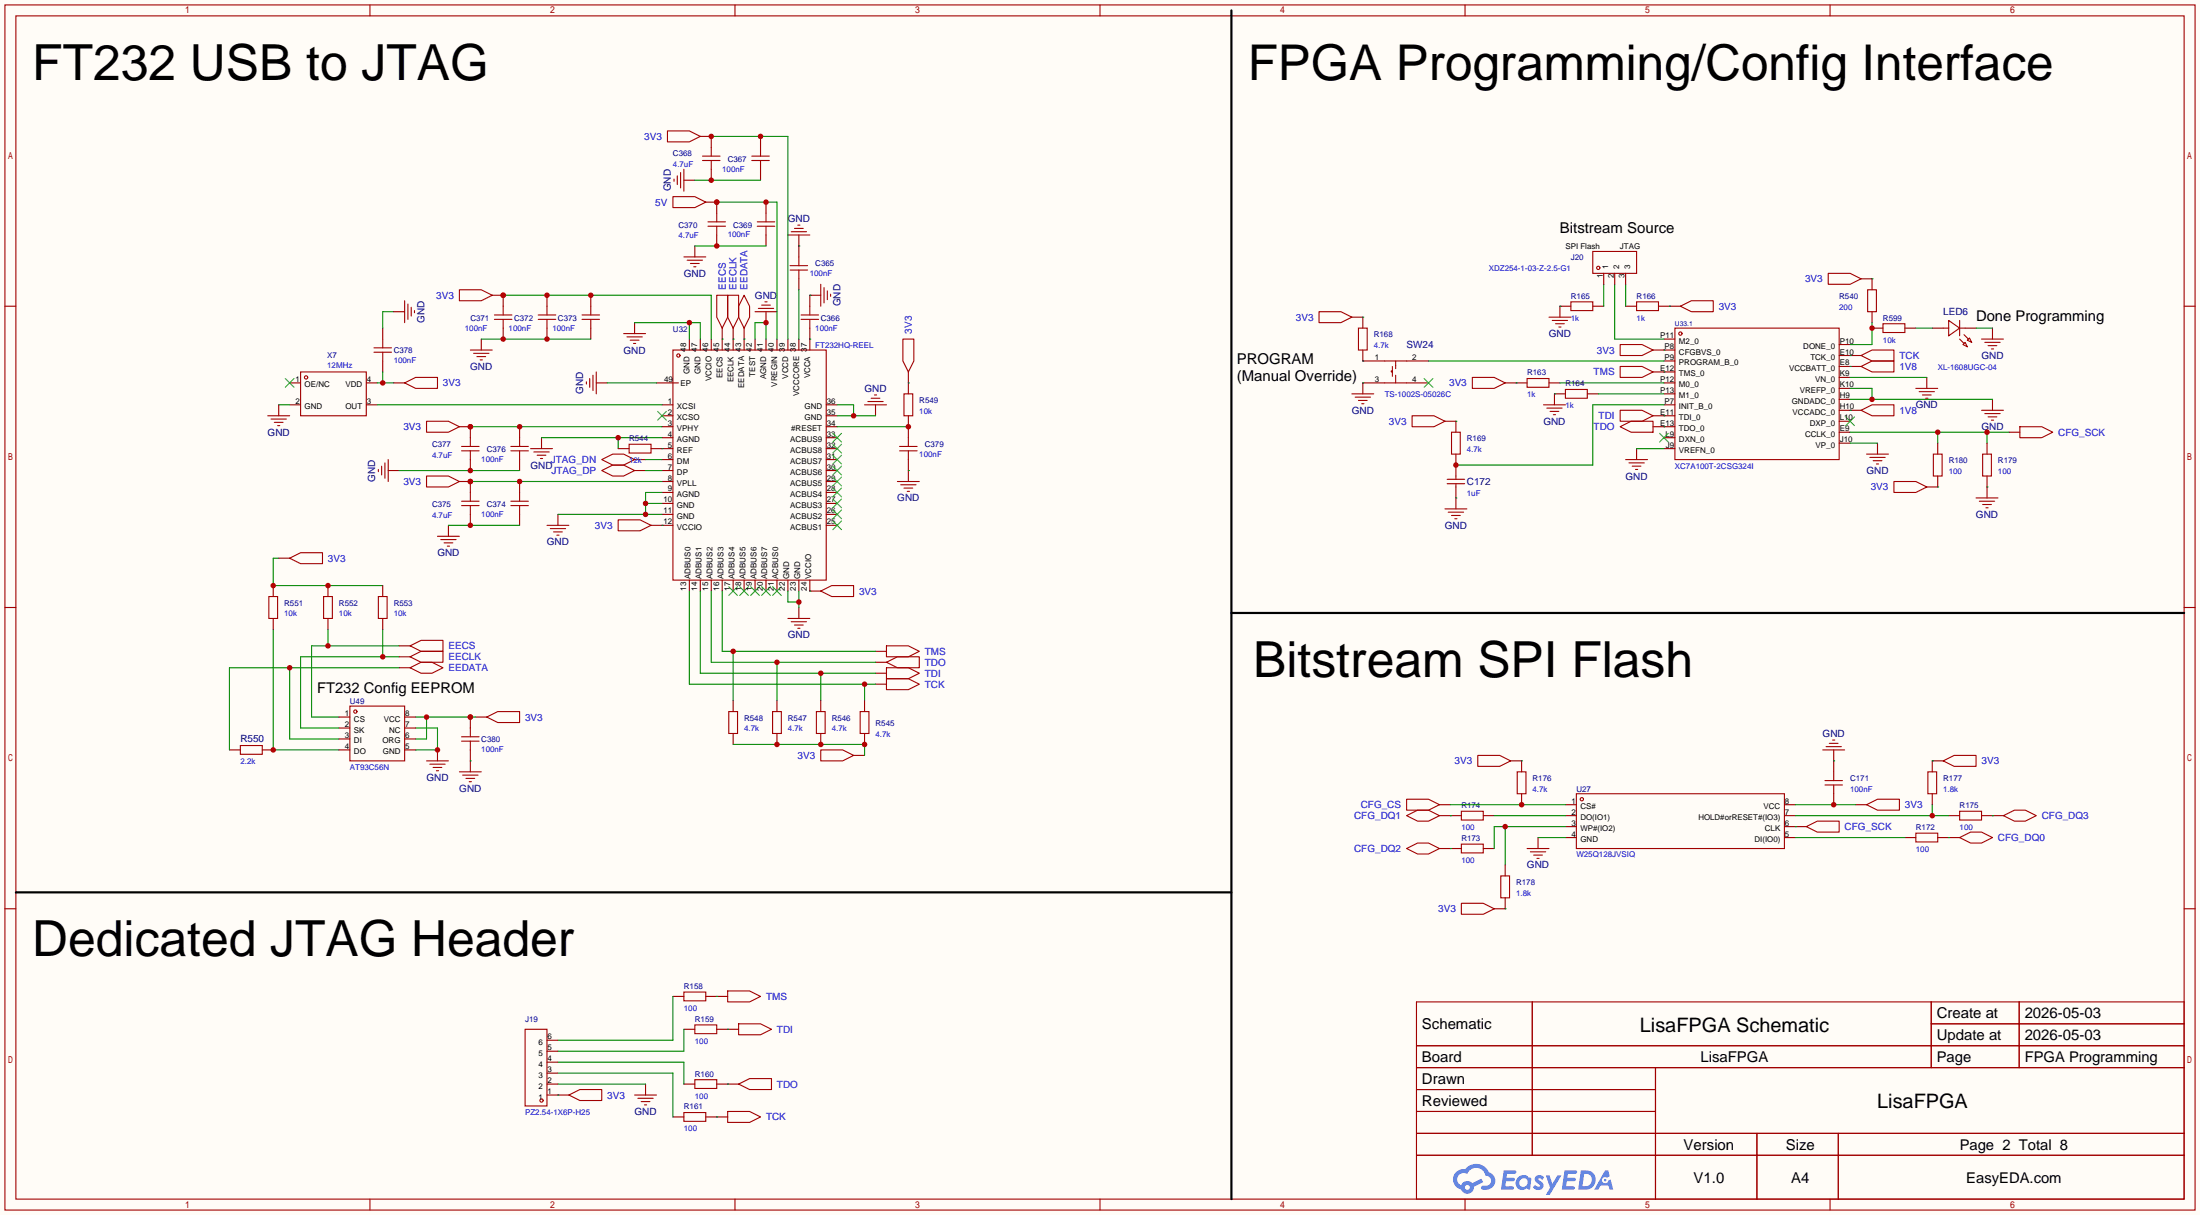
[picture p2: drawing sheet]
<svg xmlns="http://www.w3.org/2000/svg" width="510mm" height="282mm" viewBox="0 0 510 282" stroke-linecap="round" stroke-linejoin="round" font-family="sans-serif">
<path d="M0 0h510.3v281.7h-510.3z" fill="#fffcf7"/>
<g fill="none" stroke="#a10000" stroke-width=".25">
<path d="M1.1 1.1h508v279.4h-508zM3.7 3.7h502.9v274.3h-502.9zM85.8 1.1v2.6M170.5 1.1v2.6M255.1 1.1v2.6M339.8 1.1v2.6M424.5 1.1v2.6M1.1 71h2.6M506.6 71h2.5M1.1 140.8h2.6M506.6 140.8h2.5M1.1 210.7h2.6"/>
<path d="M506.6 210.7h2.5M328.5 232.3h178.1v45.7h-178.1zM355.4 232.3v35.5M447.9 232.3v15.2M447.9 237.4h58.7M468.3 232.3v15.2M328.5 242.4h178.1M328.5 247.5h178.1M328.5 252.6h55.5M328.5 257.7h55.5M384 247.5v30.5M85.8 278v2.5"/>
<path d="M170.5 278v2.5M255.1 278v2.5M328.5 262.8h178.1M328.5 267.8h178.1M339.8 278v2.5M407.5 262.8v15.2M424.5 278v2.5M426.4 262.8v15.2"/>
</g>
<g fill="#5487ff">
<path d="M356.3 272.7a1.3 1.3 0 0 1 1.8 .3l-.4 .6a.54 .54 0 0 0-.9-.2l.1 .2a1.28 1.28 0 0 1 .8 2 1.53 1.53 0 0 1-2.2-.3l.6-.6 .7 .4a.31 .31 0 0 0 .4-.2 .31 .31 0 0 0-.3-.4 1.12 1.12 0 0 1-.6-1.8z"/>
<path d="M358.6 272.5h.8l.7 2 1.2-2h.9l-2.7 4.5h-.9l.9-1.6z"/>
<path d="M348.8 271.3h2.2a.46 .46 0 0 1 .6 .1 .46 .46 0 0 1 .1 .5l-.4 .2h-1.7l-.2 1h1.7a.4 .4 0 0 1 .3 .4 .4 .4 0 0 1-.4 .3h-1.7l-.2 1.2h1.4a.46 .46 0 0 1 .5 .1 .46 .46 0 0 1 .1 .5l-.3 .2h-2.7z"/>
<path d="M362.9 271.3h2.2a.47 .47 0 0 1 .6 .1 .47 .47 0 0 1 .1 .5l-.4 .2h-1.7l-.2 1h1.7a.4 .4 0 0 1 .3 .4 .4 .4 0 0 1-.4 .3h-1.7l-.2 1.2h1.4a.46 .46 0 0 1 .5 .1 .46 .46 0 0 1 .1 .5l-.3 .2h-2.6z"/>
<path d="M372.3 271.3h.7l.4 1.4-.7 .3a.75 .75 0 0 0-1.1 .3 .75 .75 0 0 0 .5 1.1 .75 .75 0 0 0 1-.7l.5-.3 .6 2.4h-.9l-.2-.9h-1.9l-.5 .9h-.9z"/>
<path d="M366.7 271.3l-.7 4.5h1.5a2.27 2.27 0 0 0 2.6-2.3 2.27 2.27 0 0 0-2.7-2.2zM367.5 272.1a1.5 1.5 0 0 1 1.8 1.6 1.5 1.5 0 0 1-2 1.3h-.3z"/>
<path d="M352.1 273a1.6 1.6 0 0 0-.3 2.3 1.6 1.6 0 0 0 2.3 .2l.8 .3 .3-2.5-.2-.2-.4-.1a1.58 1.58 0 0 0-2.5 0zM352.7 273.5a.99 .99 0 0 1 1.6 .5 .99 .99 0 0 1-1.3 1.2 .98 .98 0 0 1-.3-1.7z"/>
<path d="M337.7 271.7a2.37 2.37 0 0 0 1.2 4.1 1.54 1.54 0 0 0 1.7 .9 1.54 1.54 0 0 0 1.3-1.6l2.1-1-.4-.8-2.1 1a1.57 1.57 0 0 0-2.6 .5 1.5 1.5 0 0 1-.7-2.1 1.5 1.5 0 0 1 2.1-.5 2.23 2.23 0 0 1 2.3-1.4 2.23 2.23 0 0 1 2 1.8 1.16 1.16 0 0 1 1.3 1.1 1.16 1.16 0 0 1-1.1 1.2h-.7a.47 .47 0 0 0-.6 .4 .47 .47 0 0 0 .4 .5 2.14 2.14 0 0 0 2.8-1.3 2.14 2.14 0 0 0-1.4-2.7 3.2 3.2 0 0 0-5.4-.7l-1.2 .1zM339.8 275.3a.58 .58 0 0 1 1.1 0 .58 .58 0 0 1-1.1 0z"/>
<circle cx="372.3" cy="273.6" r=".28"/>
</g>
<g fill="none" stroke="#a10000" stroke-width=".25">
<path d="M388.5 76.1h38.1v30.5h-38.1zM354.2 196.7h5.1M355 197.5h3.5M355.7 198.2h2.1M356.5 199h.5M365.6 184h48.3v12.7h-48.3zM423.3 181h4.1M423.3 182h4.1M425.3 182v2M432.9 186.6l2.6-1.3h5.1v2.5h-5.1z"/>
<circle cx="389.8" cy="77.3" r=".38"/>
<circle cx="366.9" cy="185.3" r=".38"/>
</g>
<g fill="none" stroke="#870000" stroke-width=".25">
<path d="M386 78.6h2.5M426.6 79.9h2.5M386 81.2h2.5M386 83.7h2.5M386 86.2h2.5M386 88.8h2.5M386 91.3h2.5M386 93.9h2.5M386 96.4h2.5M386 98.9h2.5M426.6 97.7h2.5M426.6 95.1h2.5"/>
<path d="M426.6 92.6h2.5M426.6 90h2.5M426.6 87.5h2.5M426.6 85h2.5M426.6 82.4h2.5M386 101.5h2.5M386 104h2.5M426.6 102.7h2.5M426.6 100.2h2.5M425.3 176.4v2.5M356.7 194.2v2.5M363.1 186.6h2.5"/>
<path d="M363.1 189.1h2.5M363.1 191.6h2.5M363.1 194.2h2.5M413.9 186.6h2.5M413.9 189.1h2.5M413.9 191.6h2.5M413.9 194.2h2.5M425.3 184v2.6M430.4 186.6h2.5"/>
</g>
<path d="M428.1 96.6l2 2.1M430.1 96.6l-2 2.1M384.9 100.5l2.1 2M387 100.5l-2.1 2" fill="none" stroke="#3c3" stroke-width=".25"/>
<path d="M356.7 194.2h6.4M416.4 186.6h14" fill="none" stroke="#008700" stroke-width=".25"/>
<circle cx="425.3" cy="186.6" r=".63" fill="#c00"/>
<g fill="none" stroke="#a10000" stroke-width=".25">
<path d="M305.9 72.3h5.1l2.6 1.2-2.6 1.3h-5.1zM315.1 76.1h2v5.1h-2zM359.3 73.5h5.1M360 74.3h3.6M360.8 75.1h2M361.6 75.8h.5M364.4 70h5v2h-5zM375.8 79.9h5.1l2.5 1.3-2.5 1.2h-5.1zM379.6 70h5.1v2h-5.1zM389.8 71l2.5-1.3h5.1v2.6h-5.1zM450.7 76.1h1.3M452 74.3l2.5 1.8-2.5 1.8z"/>
<path d="M454.5 78.6l1 1M454.5 76.1h1.3M454.5 74.3v3.6M455.3 79.9l.5-.5 .5 1zM455.5 77.6l1.1 1M456.3 78.9l.5-.5 .5 1zM459.6 78.6h5.1M460.4 79.4h3.5M313.6 91.3h5M314.3 92.1h3.6M315.1 92.8h2M315.8 93.6h.6"/>
<path d="M327.5 96.4h5.1l2.6 1.3-2.6 1.2h-5.1zM341.5 87.5h5.1l2.5 1.3-2.5 1.2h-5.1zM354.2 87.8h5.1v2h-5.1zM358 93.9h5.1M358.8 94.6h3.5M359.5 95.4h2.1M360.3 96.1h.5M363.1 90.3h5.1v2h-5.1zM375.8 98.9l2.5-1.2h5.1v2.5h-5.1zM375.8 85h5.1l2.5 1.2-2.5 1.3h-5.1zM375.8 95.1h5.1l2.5 1.3-2.5 1.3h-5.1zM431.7 82.4l2.5-1.2h5.1v2.5h-5.1z"/>
<path d="M461.1 80.1h2.1M461.9 80.9h.5M335.2 118h5M335.7 112.1h4M335.7 111.1h4M335.9 118.7h3.6M336.7 119.5h2M337.7 110.4v.7M337.7 112.1v.8M337.4 120.3h.5M422.8 173.9h5.1M423.5 173.1h3.6"/>
<path d="M424.3 172.3h2M425.1 171.6h.5M425.3 178.9v2.1"/>
</g>
<g fill="none" stroke="#870000" stroke-width=".25">
<path d="M313.6 73.5h2.5v2.6M364.4 71h-2.6v2.5M369.4 71h2.6M377.1 71h2.5M384.7 71h5.1M448.2 76.1h2.5M455.8 76.1h2.5M462.2 76.1v2.5M316.1 81.2v2.5M316.1 88.8v2.5M335.2 97.7h2.5v2.5M349.1 88.8h5.1"/>
<path d="M359.3 88.8h2.5M363.1 91.3h-2.5v2.6M368.2 91.3h2.5M383.4 98.9h2.6M383.4 86.2h2.6M383.4 96.4h2.6M383.4 81.2h2.6M429.1 82.4h2.6M337.7 105.3v5.1M337.7 112.9v5.1M425.3 173.9v2.5"/>
</g>
<g fill="none" stroke="#008700" stroke-width=".25">
<path d="M316.1 73.5h.1M361.8 71h.1M372 65.9v5.1M374.5 65.9v12.7h11.5M377.1 65.9v5.1M387.2 71h.1M444.4 76.1h3.8M458.3 76.1h3.9M331.3 83.7h54.7M351.7 88.8h.1M360.6 91.3h.1M361.8 88.8h24.2"/>
<path d="M370.7 91.3h15.3M386 86.2h.1M386 98.9h.1M386 96.4h.1M386 81.2h.1M386 93.9h-16.6v13.9h-31.7M429.1 82.4h.1M337.7 115.4h.1M425.3 176.4h.1"/>
</g>
<circle cx="337.7" cy="107.8" r=".63" fill="#c00"/>
<path d="M431.7 85l2.5-1.3h5.1v2.5h-5.1zM459.6 95.1h5.1M460.4 95.9h3.5M461.1 96.6h2.1M461.9 97.4h.5M336.7 100.2h2v5.1h-2z" fill="none" stroke="#a10000" stroke-width=".25"/>
<path d="M337.7 97.7h.1M429.1 85h.1M429.1 92.6h33.1M429.1 90h5.1v2.6" fill="none" stroke="#008700" stroke-width=".25"/>
<path d="M429.1 85h2.6M462.2 92.6v2.5" fill="none" stroke="#870000" stroke-width=".25"/>
<circle cx="434.2" cy="92.6" r=".63" fill="#c00"/>
<path d="M429.1 95.1h2.6M446.9 87.5v2.5M379.6 104v2.6M435.5 102.7v2.6M466 100.2h2.5" fill="none" stroke="#870000" stroke-width=".25"/>
<g fill="none" stroke="#a10000" stroke-width=".25">
<path d="M431.7 95.1l2.5-1.2h5.1v2.5h-5.1zM444.4 90h5.1M445.1 90.8h3.6M445.9 91.6h2M446.7 92.3h.5M468.5 98.9h5.1l2.5 1.3-2.5 1.3h-5.1zM377.1 106.6h5M377.8 107.3h3.6M378.6 108.1h2M379.3 108.8h.6M432.9 105.3h5.1M433.7 106h3.6"/>
<path d="M434.5 106.8h2M435.2 107.6h.5"/>
</g>
<path d="M429.1 95.1h.1M429.1 87.5h17.8M379.6 104h6.4M429.1 102.7h6.4M429.1 100.2h36.9M449.5 100.2v2.5M460.9 100.2v2.5" fill="none" stroke="#008700" stroke-width=".25"/>
<g fill="#c00">
<circle cx="449.5" cy="100.2" r=".63"/>
<circle cx="460.9" cy="100.2" r=".63"/>
</g>
<path d="M336.4 196.7h2.6M344 196.7h2.6M416.4 191.6h2.6M441.8 194.2h2.6M449.5 194.2h2.5" fill="none" stroke="#870000" stroke-width=".25"/>
<path d="M339 195.7h5v2h-5zM419 191.6l2.5-1.2h5.1v2.5h-5.1zM444.4 193.2h5.1v2h-5.1z" fill="none" stroke="#a10000" stroke-width=".25"/>
<path d="M349.1 191.6v8.9M363.1 191.6h-16.5v5.1M416.4 191.6h.1M416.4 194.2h25.4" fill="none" stroke="#008700" stroke-width=".25"/>
<circle cx="349.1" cy="191.6" r=".63" fill="#c00"/>
<path d="M339 188.1h5v2h-5zM454.5 188.1h5.1v2h-5.1z" fill="none" stroke="#a10000" stroke-width=".25"/>
<path d="M336.4 189.1h2.6M344 189.1h2.6M452 189.1h2.5M459.6 189.1h2.6" fill="none" stroke="#870000" stroke-width=".25"/>
<path d="M346.6 189.1h16.5M416.4 189.1h35.6M448.2 186.6v2.5" fill="none" stroke="#008700" stroke-width=".25"/>
<circle cx="448.2" cy="189.1" r=".63" fill="#c00"/>
<path d="M350.4 176.4h2.5v2.5M333.9 186.6h2.5M333.9 189.1h2.5M333.9 196.7h2.5M352.9 184v2.6M452 194.2h2.5M462.2 189.1h2.5" fill="none" stroke="#870000" stroke-width=".25"/>
<path d="M342.8 175.1h5.1l2.5 1.3-2.5 1.3h-5.1zM351.9 178.9h2v5.1h-2zM326.3 185.3h5l2.6 1.3-2.6 1.2h-5zM326.3 189.1l2.5-1.3h2.5l2.6 1.3-2.6 1.3h-2.5zM326.3 196.7l2.5-1.2h2.5l2.6 1.2-2.6 1.3h-2.5zM454.5 194.2l2.6-1.3h2.5l2.6 1.3-2.6 1.3h-2.5zM464.7 189.1l2.5-1.3h2.6l2.5 1.3-2.5 1.3h-2.6z" fill="none" stroke="#a10000" stroke-width=".25"/>
<path d="M352.9 176.4h.1M336.4 186.6h26.7" fill="none" stroke="#008700" stroke-width=".25"/>
<circle cx="352.9" cy="186.6" r=".63" fill="#c00"/>
<g fill="none" stroke="#008700" stroke-width=".25">
<path d="M434.2 64.6h.1M434.2 74.8v5.1h-5.1M316.1 88.8h.1M316.1 83.7h.1M149.7 106.6h3.8M149.7 109.1h3.8M449.5 112.9h.1M460.9 112.9h.1M182.8 137v2.6h2.5M185.3 137v3.8M448.2 176.4h.1M336.4 189.1h.1"/>
<path d="M336.4 196.7h.1M452 194.2h.1M462.2 189.1h.1M349.1 210.7h.1M156.1 231v10.2h-26.7M158.6 238.6v5.1h-29.2M166.2 231h.1M168.8 238.6h.1M129.4 253.9h.1M129.4 248.8h26.7v10.2M129.4 246.3h29.2v5M129.4 251.3h20.3"/>
<path d="M166.2 259h.1M168.8 251.3h.1"/>
</g>
<g fill="none" stroke="#a10000" stroke-width=".25">
<path d="M369.4 58.3h10.2v5.1h-10.2zM424.1 63.4h5l2.6 1.2-2.6 1.3h-5zM433.2 67.2h2v5.1h-2zM156.1 81.2h35.5v53.3h-35.5zM321.2 88.8h5.1M321.2 83.7h5.1M323 86h-.3v.2h.3M323 85v2.2M323.7 83.7v1.8M323.7 87v1.8M139.6 106.6l2.5-1.3h2.6l2.5 1.3-2.5 1.2h-2.6zM139.6 109.1l2.5-1.3h2.6l2.5 1.3-2.5 1.3h-2.6z"/>
<path d="M439.3 111.6h5.1l2.5 1.3-2.5 1.3h-5.1zM448.4 105.3h2.1v5.1h-2.1zM458.3 115.4h5.1M459.1 116.2h3.6M459.9 105.3h2v5.1h-2zM459.9 117h2M460.6 117.7h.5M182.8 143.4h5M183.5 144.1h3.6M184.3 144.9h2M185 145.7h.5M447.2 178.9h2v5.1h-2z"/>
<path d="M450.7 176.4l2.6-1.3h5v2.6h-5zM339 209.4h5l2.6 1.3-2.6 1.3h-5zM348.1 203.1h2v5.1h-2zM121.8 238.6h5.1v17.8h-5.1zM158.6 230h5.1v2h-5.1zM161.2 237.6h5v2h-5zM168.8 229.7h5.1l2.5 1.3-2.5 1.3h-5.1zM171.3 237.4h5.1l2.5 1.2-2.5 1.3h-5.1zM132 253.9l2.5-1.3h5.1v2.5h-5.1zM147.2 253.9h5.1M148 254.6h3.5M148.7 255.4h2"/>
<path d="M149.5 256.2h.5M158.6 257.9h5.1v2.1h-5.1zM161.2 250.3h5v2h-5zM168.8 257.7h5.1l2.5 1.3-2.5 1.2h-5.1zM171.3 251.3l2.6-1.2h5v2.5h-5z"/>
<circle cx="370.7" cy="62.1" r=".38"/>
<circle cx="157.4" cy="82.4" r=".38"/>
<circle cx="125.6" cy="255.1" r=".38"/>
</g>
<g fill="none" stroke="#870000" stroke-width=".25">
<path d="M159.9 78.6v2.6M162.4 78.6v2.6M165 78.6v2.6M167.5 78.6v2.6M170.1 78.6v2.6M172.6 78.6v2.6M175.1 78.6v2.6M177.7 78.6v2.6M180.2 78.6v2.6M182.8 78.6v2.6M185.3 78.6v2.6M187.8 78.6v2.6"/>
<path d="M372 63.4v2.5M374.5 63.4v2.5M377.1 63.4v2.5M431.7 64.6h2.5v2.6M434.2 72.3v2.5M152.3 88.8h5.1M153.5 93.9h2.6M153.5 96.4h2.6M153.5 98.9h2.6M191.6 93.9h2.6M191.6 96.4h2.6M191.6 98.9h2.6"/>
<path d="M316.1 88.8h5.1M316.1 83.7h5.1M326.3 88.8h5M326.3 83.7h5M147.2 106.6h2.5M147.2 109.1h2.5M153.5 101.5h2.6M153.5 104h2.6M153.5 106.6h2.6M153.5 109.1h2.6M153.5 111.6h2.6M153.5 114.2h2.6"/>
<path d="M153.5 116.7h2.6M153.5 119.3h2.6M191.6 101.5h2.6M191.6 104h2.6M191.6 106.6h2.6M191.6 109.1h2.6M191.6 111.6h2.6M191.6 114.2h2.6M191.6 116.7h2.6M191.6 119.3h2.6M449.5 102.7v2.6M449.5 110.4v2.5h-2.6"/>
<path d="M460.9 102.7v2.6M460.9 110.4v5M153.5 121.8h2.6M159.9 134.5v2.5M162.4 134.5v2.5M165 134.5v2.5M167.5 134.5v2.5M170.1 134.5v2.5M172.6 134.5v2.5M175.1 134.5v2.5M177.7 134.5v2.5M180.2 134.5v2.5"/>
<path d="M182.8 134.5v2.5M185.3 134.5v2.5M187.8 134.5v2.5M191.6 121.8h2.6M185.3 140.8v2.6M450.7 176.4h-2.5v2.5M448.2 184v2.6M349.1 200.5v2.6M349.1 208.2v2.5h-2.5M156.1 231h2.5M158.6 238.6h2.6M163.7 231h5.1"/>
<path d="M166.2 238.6h5.1M126.9 251.3h2.5M126.9 253.9h5.1M126.9 248.8h2.5M126.9 246.3h2.5M126.9 243.7h2.5M126.9 241.2h2.5M149.7 251.3v2.6M156.1 259h2.5M158.6 251.3h2.6M163.7 259h5.1M166.2 251.3h5.1"/>
</g>
<path d="M285.6 2.4v275.6M285.6 142.1h221M3.7 206.9h281.9" fill="none" stroke="#000" stroke-width=".51"/>
<g fill="none" stroke="#3c3" stroke-width=".25">
<path d="M152.5 95.4l2.1 2M154.6 95.4l-2.1 2M330.3 87.8l2.1 2M332.4 87.8l-2.1 2M193.2 118.2l2 2.1M193.2 115.7l2 2M193.2 113.2l2 2M193.2 110.6l2 2M193.2 108.1l2 2M193.2 105.5l2 2.1M193.2 103l2 2M193.2 100.5l2 2"/>
<path d="M195.2 118.2l-2 2.1M195.2 115.7l-2 2M195.2 113.2l-2 2M195.2 110.6l-2 2M195.2 108.1l-2 2M195.2 105.5l-2 2.1M195.2 103l-2 2M195.2 100.5l-2 2M169 136l2.1 2M171.1 136l-2.1 2M171.6 136l2 2M173.6 136l-2 2"/>
<path d="M174.1 136l2 2M176.1 136l-2 2M176.7 136l2 2M178.7 136l-2 2M179.2 136l2 2M181.2 136l-2 2M193.2 120.8l2 2M195.2 120.8l-2 2"/>
</g>
<circle cx="185.3" cy="139.6" r=".63" fill="#c00"/>
<path d="M129.4 119.3v2.5" fill="none" stroke="#870000" stroke-width=".25"/>
<path d="M126.9 121.8h5.1M127.6 122.6h3.6M128.4 123.3h2M129.2 124.1h.5" fill="none" stroke="#a10000" stroke-width=".25"/>
<path d="M129.4 119.3h24.1M149.7 116.7h3.8M153.5 114.2h-3.8v5.1" fill="none" stroke="#008700" stroke-width=".25"/>
<g fill="#c00">
<circle cx="149.7" cy="119.3" r=".63"/>
<circle cx="149.7" cy="116.7" r=".63"/>
</g>
<path d="M125.6 101.5v2.5" fill="none" stroke="#870000" stroke-width=".25"/>
<path d="M123.1 104h5M123.8 104.8h3.6M124.6 105.5h2M125.3 106.3h.6" fill="none" stroke="#a10000" stroke-width=".25"/>
<path d="M125.6 101.5h27.9M143.4 101.5v2.5" fill="none" stroke="#008700" stroke-width=".25"/>
<circle cx="143.4" cy="101.5" r=".63" fill="#c00"/>
<path d="M147.2 74.8v2.5" fill="none" stroke="#870000" stroke-width=".25"/>
<path d="M144.7 77.3h5M145.4 78.1h3.6M146.2 78.9h2M146.9 79.6h.5" fill="none" stroke="#a10000" stroke-width=".25"/>
<path d="M147.2 74.8h15.2v3.8M159.9 74.8v3.8" fill="none" stroke="#008700" stroke-width=".25"/>
<circle cx="159.9" cy="74.8" r=".63" fill="#c00"/>
<path d="M177.7 72.3v2.5" fill="none" stroke="#870000" stroke-width=".25"/>
<path d="M175.1 72.3h5.1M175.9 71.5h3.6M176.7 70.7h2M177.4 70h.5" fill="none" stroke="#a10000" stroke-width=".25"/>
<path d="M175.1 78.6v-3.8h2.6v3.8" fill="none" stroke="#008700" stroke-width=".25"/>
<circle cx="177.7" cy="74.8" r=".63" fill="#c00"/>
<path d="M203.1 93.9v2.5" fill="none" stroke="#870000" stroke-width=".25"/>
<path d="M200.5 93.9h5.1M201.3 93.1h3.6M202.1 92.3h2M202.8 91.6h.5" fill="none" stroke="#a10000" stroke-width=".25"/>
<path d="M194.2 96.4h8.9M194.2 93.9h3.8v2.5" fill="none" stroke="#008700" stroke-width=".25"/>
<circle cx="198" cy="96.4" r=".63" fill="#c00"/>
<g fill="none" stroke="#a10000" stroke-width=".25">
<path d="M154.8 30.4h5.1l2.5 1.2-2.5 1.3h-5.1zM158.6 39.2v5.1M162.9 37.2h4.1M162.9 36.2h4.1M165 34.2v2M165 37.2v2M174.4 37.2h4M174.4 36.2h4M176.4 34.2v2M176.4 37.2v2M156.3 41.5v.5M157.1 40.8v2"/>
<path d="M157.9 40v3.6M182.8 54.5h5M183.5 53.7h3.6M184.3 53h2M185 52.2h.5M185.3 59.6v2M183.3 62.6h4M183.3 61.6h4M185.3 62.6v2M185.8 74h4.1M185.8 73h4.1M187.8 71v2"/>
<path d="M187.8 74v2.1M190.4 65.9v5.1M191.1 66.7v3.5M191.9 67.4v2.1M192.7 68.2v.5"/>
</g>
<path d="M162.4 31.6h2.6v2.6M165 39.2v2.6M176.4 31.6v2.6M176.4 39.2v2.6M158.6 41.8h2.6M185.3 54.5v5.1M185.3 64.6v2.6M187.8 76.1v2.5M190.4 68.5h-2.6v2.5" fill="none" stroke="#870000" stroke-width=".25"/>
<path d="M161.2 41.8h15.2M185.3 57h.1M185.3 67.2v11.4M187.8 78.6h.1M187.8 68.5h.1" fill="none" stroke="#008700" stroke-width=".25"/>
<circle cx="165" cy="41.8" r=".63" fill="#c00"/>
<path d="M165 31.6h17.8v47" fill="none" stroke="#008700" stroke-width=".25"/>
<g fill="#c00">
<circle cx="176.4" cy="31.6" r=".63"/>
<circle cx="165" cy="31.6" r=".63"/>
</g>
<path d="M158.6 59.6h5.1M164.2 52.5h4.1M164.2 51.4h4.1M166.2 49.4v2M166.2 52.5v2M175.6 52.5h4.1M175.6 51.4h4.1M177.7 49.4v2M177.7 52.5v2M159.4 60.3h3.5M160.1 61.1h2.1M160.9 61.8h.5" fill="none" stroke="#a10000" stroke-width=".25"/>
<path d="M161.2 57v2.6M166.2 46.9v2.5M166.2 54.5v2.5M177.7 46.9v2.5M177.7 54.5v2.5" fill="none" stroke="#870000" stroke-width=".25"/>
<path d="M161.2 57h16.5" fill="none" stroke="#008700" stroke-width=".25"/>
<circle cx="166.2" cy="57" r=".63" fill="#c00"/>
<path d="M166.2 46.9h14v31.7" fill="none" stroke="#008700" stroke-width=".25"/>
<g fill="#c00">
<circle cx="166.2" cy="46.9" r=".63"/>
<circle cx="177.7" cy="46.9" r=".63"/>
</g>
<g fill="none" stroke="#a10000" stroke-width=".25">
<path d="M114.7 74h4M114.7 73h4M116.7 71v2M116.7 74v2.1M124.8 74h4.1M124.8 73h4.1M126.9 71v2M126.9 74v2.1M135 74h4.1M135 73h4.1M137 71v2M137 74v2.1"/>
<path d="M109.1 81.2h5.1M109.9 81.9h3.5M110.6 82.7h2M111.4 83.4h.5"/>
</g>
<path d="M111.6 78.6v2.6M116.7 68.5v2.5M116.7 76.1v2.5M126.9 68.5v2.5M126.9 76.1v2.5M137 68.5v2.5M137 76.1v2.5" fill="none" stroke="#870000" stroke-width=".25"/>
<path d="M111.6 78.6h25.4" fill="none" stroke="#008700" stroke-width=".25"/>
<g fill="#c00">
<circle cx="116.7" cy="78.6" r=".63"/>
<circle cx="126.9" cy="78.6" r=".63"/>
</g>
<path d="M116.7 68.5h48.3v10.1" fill="none" stroke="#008700" stroke-width=".25"/>
<g fill="#c00">
<circle cx="137" cy="68.5" r=".63"/>
<circle cx="126.9" cy="68.5" r=".63"/>
<circle cx="116.7" cy="68.5" r=".63"/>
</g>
<path d="M107.1 117.2h4M107.1 116.2h4M109.1 114.2v2M109.1 117.2v2.1M118.5 117.2h4.1M118.5 116.2h4.1M120.5 114.2v2M120.5 117.2v2.1" fill="none" stroke="#a10000" stroke-width=".25"/>
<path d="M109.1 111.6v2.6M109.1 119.3v2.5M120.5 111.6v2.6M120.5 119.3v2.5" fill="none" stroke="#870000" stroke-width=".25"/>
<path d="M109.1 111.6h44.4" fill="none" stroke="#008700" stroke-width=".25"/>
<g fill="#c00">
<circle cx="120.5" cy="111.6" r=".63"/>
<circle cx="109.1" cy="111.6" r=".63"/>
</g>
<path d="M104 121.8v2.5" fill="none" stroke="#870000" stroke-width=".25"/>
<path d="M101.5 124.3h5.1M102.2 125.1h3.6M103 125.9h2M103.8 126.6h.5" fill="none" stroke="#a10000" stroke-width=".25"/>
<path d="M104 121.8h16.5" fill="none" stroke="#008700" stroke-width=".25"/>
<circle cx="109.1" cy="121.8" r=".63" fill="#c00"/>
<path d="M87.8 108.8v.5M88.5 108.1v2M89.3 107.3v3.6M90 106.6v5M107.1 104.5h4M107.1 103.5h4M109.1 101.5v2M109.1 104.5v2.1M118.5 104.5h4.1M118.5 103.5h4.1M120.5 101.5v2M120.5 104.5v2.1" fill="none" stroke="#a10000" stroke-width=".25"/>
<path d="M109.1 98.9v2.6M120.5 98.9v2.6M90 109.1h2.6M109.1 106.6v2.5M120.5 106.6v2.5" fill="none" stroke="#870000" stroke-width=".25"/>
<path d="M92.6 109.1h27.9" fill="none" stroke="#008700" stroke-width=".25"/>
<circle cx="109.1" cy="109.1" r=".63" fill="#c00"/>
<path d="M109.1 98.9h44.4" fill="none" stroke="#008700" stroke-width=".25"/>
<g fill="#c00">
<circle cx="120.5" cy="98.9" r=".63"/>
<circle cx="109.1" cy="98.9" r=".63"/>
</g>
<g fill="none" stroke="#a10000" stroke-width=".25">
<path d="M88.8 78.6v2M69.7 86.2h15.3v10.2h-15.3zM86.7 81.7h4.1M86.7 80.6h4.1M88.8 81.7v2M145.9 103h5.1v2h-5.1z"/>
<circle cx="71" cy="87.5" r=".38"/>
</g>
<path d="M88.8 76.1v2.5M67.2 88.8h2.5M67.2 93.9h2.5M85 88.8h2.5M85 93.9h2.5M88.8 83.7v2.5M143.4 104h2.5M151 104h2.5" fill="none" stroke="#870000" stroke-width=".25"/>
<path d="M87.5 88.8h3.8M88.8 86.2v2.6M153.5 104h.1" fill="none" stroke="#008700" stroke-width=".25"/>
<path d="M66.2 87.8l2 2M68.2 87.8l-2 2" fill="none" stroke="#3c3" stroke-width=".25"/>
<circle cx="88.8" cy="88.8" r=".63" fill="#c00"/>
<path d="M91.3 72.3h-2.5v3.8M64.6 93.9h2.6M87.5 93.9h66M140.8 88.8h11.5" fill="none" stroke="#008700" stroke-width=".25"/>
<path d="M91.3 72.3h2.6M64.6 93.9v2.5M91.3 88.8h2.6M106.6 98.9h2.5M138.3 88.8h2.5" fill="none" stroke="#870000" stroke-width=".25"/>
<g fill="none" stroke="#a10000" stroke-width=".25">
<path d="M93.9 69.7v5.1M94.6 70.5v3.5M95.4 71.2v2.1M96.1 72v.5M62.1 96.4h5.1M62.9 97.2h3.5M63.6 97.9h2.1M64.4 98.7h.5M93.9 88.8l2.5-1.3h5.1v2.5h-5.1zM136 88.5v.5M136.8 87.8v2M137.5 87v3.6"/>
<path d="M138.3 86.2v5.1"/>
</g>
<circle cx="109.1" cy="98.9" r=".63" fill="#c00"/>
<path d="M98.9 97.7h5.1l2.6 1.2-2.6 1.3h-5.1z" fill="none" stroke="#a10000" stroke-width=".25"/>
<path d="M106.6 111.6h2.5" fill="none" stroke="#870000" stroke-width=".25"/>
<circle cx="109.1" cy="111.6" r=".63" fill="#c00"/>
<path d="M98.9 110.4h5.1l2.6 1.2-2.6 1.3h-5.1z" fill="none" stroke="#a10000" stroke-width=".25"/>
<path d="M114.2 68.5h2.5" fill="none" stroke="#870000" stroke-width=".25"/>
<circle cx="116.7" cy="68.5" r=".63" fill="#c00"/>
<path d="M106.6 67.2h5l2.6 1.3-2.6 1.2h-5zM143.4 120.5h5.1l2.5 1.3-2.5 1.3h-5.1zM190.4 137l2.5-1.2h5.1v2.5h-5.1z" fill="none" stroke="#a10000" stroke-width=".25"/>
<path d="M163.7 46.9h2.5M151 121.8h2.5M187.8 137h2.6" fill="none" stroke="#870000" stroke-width=".25"/>
<path d="M153.5 121.8h.1M187.8 137h.1" fill="none" stroke="#008700" stroke-width=".25"/>
<circle cx="166.2" cy="46.9" r=".63" fill="#c00"/>
<path d="M156.1 45.6h5.1l2.5 1.3-2.5 1.2h-5.1zM205.6 154.8h5.1l2.5 1.3-2.5 1.3h-5.1zM205.6 153.5l2.6-1.2h5v2.5h-5zM205.6 149.7h5.1l2.5 1.3-2.5 1.3h-5.1zM205.6 157.4h5.1l2.5 1.2-2.5 1.3h-5.1z" fill="none" stroke="#a10000" stroke-width=".25"/>
<path d="M203.1 156.1h2.5M203.1 153.5h2.5M203.1 151h2.5M203.1 158.6h2.5" fill="none" stroke="#870000" stroke-width=".25"/>
<path d="M159.9 137v21.6h43.2M200.5 158.6v3.8" fill="none" stroke="#008700" stroke-width=".25"/>
<circle cx="200.5" cy="158.6" r=".63" fill="#c00"/>
<path d="M162.4 137v19.1h40.7M190.4 156.1v6.3" fill="none" stroke="#008700" stroke-width=".25"/>
<circle cx="190.4" cy="156.1" r=".63" fill="#c00"/>
<path d="M165 137v16.5h38.1M180.2 153.5v8.9" fill="none" stroke="#008700" stroke-width=".25"/>
<circle cx="180.2" cy="153.5" r=".63" fill="#c00"/>
<path d="M167.5 137v14h35.6M170.1 151v11.4" fill="none" stroke="#008700" stroke-width=".25"/>
<circle cx="170.1" cy="151" r=".63" fill="#c00"/>
<path d="M210.7 88.8v2.5M210.7 96.4v5.1M210.7 106.6v2.5" fill="none" stroke="#870000" stroke-width=".25"/>
<path d="M209.7 91.3h2v5.1h-2zM208.7 104.5h4M208.7 103.5h4M210.7 101.5v2M210.7 104.5v2.1" fill="none" stroke="#a10000" stroke-width=".25"/>
<path d="M194.2 98.9h16.5" fill="none" stroke="#008700" stroke-width=".25"/>
<circle cx="210.7" cy="98.9" r=".63" fill="#c00"/>
<path d="M167.5 76.1v2.5M170.1 76.1v2.5M172.6 76.1v2.5M210.7 86.2v2.6M210.7 109.1v2.5M53.2 173.9h2.6M60.8 173.9h2.6M101.5 173.9v2.5M110.4 166.2h2.5" fill="none" stroke="#870000" stroke-width=".25"/>
<g fill="none" stroke="#a10000" stroke-width=".25">
<path d="M166.2 68.5h2.6v5l-1.3 2.6-1.3-2.6zM168.8 68.5h2.5v5l-1.2 2.6-1.3-2.6zM172.6 68.5l1.3 2.5v2.5l-1.3 2.6-1.3-2.6v-2.5zM209.4 78.6h2.6v5.1l-1.3 2.5-1.3-2.5zM208.2 111.6h5M208.9 112.4h3.6M209.7 113.2h2M210.4 113.9h.5M55.8 172.8h5v2.1h-5zM98.9 176.4h5.1M99.7 177.2h3.6M100.5 177.9h2"/>
<path d="M101.2 178.7h.5M112.9 166.2l2.5-1.2h5.1v2.5h-5.1z"/>
</g>
<path d="M167.5 78.6h.1M170.1 78.6h.1M172.6 78.6h.1M210.7 88.8h.1M210.7 109.1h.1M96.4 166.2h14M98.9 166.2v5.1h-2.5" fill="none" stroke="#008700" stroke-width=".25"/>
<g fill="#c00">
<circle cx="98.9" cy="166.2" r=".63"/>
<circle cx="109.1" cy="166.2" r=".63"/>
</g>
<path d="M96.4 168.8h5.1v5.1h-5.1" fill="none" stroke="#008700" stroke-width=".25"/>
<circle cx="101.5" cy="173.9" r=".63" fill="#c00"/>
<path d="M64.6 129.4h-1.2v6.4h25.4M76.1 145.9v3.8M92.6 149.7h-20.3v16.5h6.3" fill="none" stroke="#008700" stroke-width=".25"/>
<path d="M64.6 129.4h2.6" fill="none" stroke="#870000" stroke-width=".25"/>
<path d="M67.2 129.4l2.5-1.3h5.1v2.6h-5.1z" fill="none" stroke="#a10000" stroke-width=".25"/>
<circle cx="76.1" cy="149.7" r=".63" fill="#c00"/>
<path d="M67.2 154.8v16.5h11.4M92.6 154.8h-39.4v19.1" fill="none" stroke="#008700" stroke-width=".25"/>
<circle cx="67.2" cy="154.8" r=".63" fill="#c00"/>
<path d="M88.8 145.9v6.4M92.6 152.3h-22.9v16.5h8.9" fill="none" stroke="#008700" stroke-width=".25"/>
<circle cx="88.8" cy="152.3" r=".63" fill="#c00"/>
<path d="M63.4 145.9v28h15.2" fill="none" stroke="#008700" stroke-width=".25"/>
<circle cx="63.4" cy="173.9" r=".63" fill="#c00"/>
<path d="M107.1 171.8h4M107.1 170.8h4M109.1 168.8v2" fill="none" stroke="#a10000" stroke-width=".25"/>
<path d="M109.1 166.2v2.6M109.1 173.9v2.5" fill="none" stroke="#870000" stroke-width=".25"/>
<circle cx="109.1" cy="166.2" r=".63" fill="#c00"/>
<path d="M106.6 178.9h5M107.3 179.7h3.6M109.1 171.8v2.1M108.1 180.5h2M108.8 181.2h.5" fill="none" stroke="#a10000" stroke-width=".25"/>
<path d="M63.4 135.8v2.5M109.1 176.4v2.5" fill="none" stroke="#870000" stroke-width=".25"/>
<path d="M109.1 176.4h.1" fill="none" stroke="#008700" stroke-width=".25"/>
<circle cx="63.4" cy="135.8" r=".63" fill="#c00"/>
<path d="M76.1 135.8v2.5M63.4 143.4v2.5" fill="none" stroke="#870000" stroke-width=".25"/>
<path d="M62.4 138.3h2v5.1h-2z" fill="none" stroke="#a10000" stroke-width=".25"/>
<circle cx="76.1" cy="135.8" r=".63" fill="#c00"/>
<g fill="none" stroke="#870000" stroke-width=".25">
<path d="M88.8 135.8v2.5M76.1 143.4v2.5M88.8 143.4v2.5M92.6 149.7h2.5M92.6 152.3h2.5M92.6 154.8h2.5M78.6 166.2h2.6M78.6 168.8h2.6M78.6 171.3h2.6M78.6 173.9h2.6M93.9 166.2h2.5M93.9 168.8h2.5"/>
<path d="M93.9 171.3h2.5M93.9 173.9h2.5M170.1 162.4v2.6M170.1 170.1v2.5M180.2 162.4v2.6M180.2 170.1v2.5M190.4 162.4v2.6M190.4 170.1v2.5M198 175.1h2.5M200.5 162.4v2.6M200.5 170.1v2.5"/>
</g>
<g fill="none" stroke="#a10000" stroke-width=".25">
<path d="M75.1 138.3h2v5.1h-2zM87.8 138.3h2v5.1h-2zM95.1 149.7l2.6-1.2h5v2.5h-5zM95.1 152.3l2.6-1.3h5v2.5h-5zM95.1 154.8l2.6-1.3h2.5l2.5 1.3-2.5 1.3h-2.5zM81.2 163.7h12.7v12.7h-12.7zM169 165h2.1v5.1h-2.1zM179.2 165h2v5.1h-2zM189.4 165h2v5.1h-2zM190.4 173.9h5.1l2.5 1.2-2.5 1.3h-5.1zM199.5 165h2v5.1h-2z"/>
<circle cx="82.4" cy="165" r=".38"/>
</g>
<path d="M170.1 172.6h30.4v2.5" fill="none" stroke="#008700" stroke-width=".25"/>
<g fill="#c00">
<circle cx="200.5" cy="172.6" r=".63"/>
<circle cx="190.4" cy="172.6" r=".63"/>
<circle cx="180.2" cy="172.6" r=".63"/>
</g>
<path d="M434.2 76.1h2.6" fill="none" stroke="#870000" stroke-width=".25"/>
<circle cx="434.2" cy="76.1" r=".63" fill="#c00"/>
<path d="M441.8 76.1h2.6" fill="none" stroke="#870000" stroke-width=".25"/>
<path d="M436.8 75.1h5v2h-5z" fill="none" stroke="#a10000" stroke-width=".25"/>
<g font-size="11.5">
<text x="7.5" y="18.5">FT232 USB to JTAG</text>
<text x="290.7" y="156.9">Bitstream SPI Flash</text>
<text x="7.5" y="221.7">Dedicated JTAG Header</text>
</g>
<text font-size="11.4" x="289.4" y="18.4">FPGA Programming/Config Interface</text>
<g font-size="4.6">
<text x="380.4" y="239.2">LisaFPGA Schematic</text>
<text x="435.4" y="257">LisaFPGA</text>
</g>
<g font-size="3.5">
<text x="361.8" y="54">Bitstream Source</text>
<text x="286.9" y="84.5">PROGRAM</text>
<text x="286.9" y="88.3">(Manual Override)</text>
<text x="329.8" y="238.6">Schematic</text>
<text x="449.2" y="236.1">Create at</text>
<text x="469.6" y="236.1">2026-05-03</text>
<text x="449.2" y="241.2">Update at</text>
<text x="469.6" y="241.2">2026-05-03</text>
<text x="329.8" y="246.3">Board</text>
<text x="329.8" y="251.3">Drawn</text>
<text x="394.4" y="246.3">LisaFPGA</text>
<text x="329.8" y="256.4">Reviewed</text>
<text x="390.5" y="266.6">Version</text>
<text x="414.2" y="266.6">Size</text>
<text x="392.8" y="274.2">V1.0</text>
<text x="415.5" y="274.2">A4</text>
</g>
<g font-size="3.4">
<text x="458.3" y="74.3">Done Programming</text>
<text x="73.5" y="160.7">FT232 Config EEPROM</text>
<text x="449.2" y="246.2">Page</text>
<text x="469.6" y="246.2">FPGA Programming</text>
<text x="454.5" y="266.5">Page 2 Total 8</text>
<text x="456.1" y="274.2">EasyEDA.com</text>
</g>
<g font-size="2.3" fill="#00f">
<text x="149.4" y="32.4">3V3</text>
<text x="152" y="47.7">5V</text>
<text x="418.7" y="65.5">3V3</text>
<text x="101.2" y="69.3">3V3</text>
<text x="168.3" y="67.2" transform="rotate(-90 168.3 67.2)">EECS</text>
<text x="170.9" y="67.2" transform="rotate(-90 170.9 67.2)">EECLK</text>
<text x="173.4" y="67.2" transform="rotate(-90 173.4 67.2)">EEDATA</text>
<text x="398.7" y="71.8">3V3</text>
<text x="211.5" y="77.3" transform="rotate(-90 211.5 77.3)">3V3</text>
<text x="300.6" y="74.3">3V3</text>
<text x="370.4" y="82">3V3</text>
<text x="440.6" y="83.2">TCK</text>
<text x="102.7" y="89.6">3V3</text>
<text x="336.1" y="89.6">3V3</text>
<text x="369.6" y="87">TMS</text>
<text x="440.6" y="85.8">1V8</text>
<text x="440.6" y="95.9">1V8</text>
<text x="93.6" y="99.7">3V3</text>
<text x="322.2" y="98.5">3V3</text>
<text x="369.6" y="99.7">TDO</text>
<text x="370.8" y="97.2">TDI</text>
<text x="477.4" y="101">CFG_SCK</text>
<text x="127.8" y="107.4">JTAG_DN</text>
<text x="93.6" y="112.4">3V3</text>
<text x="127.9" y="109.9">JTAG_DP</text>
<text x="433.9" y="113.7">3V3</text>
<text x="138" y="122.6">3V3</text>
<text x="76.1" y="130.2">3V3</text>
<text x="199.3" y="137.8">3V3</text>
<text x="104" y="150.5">EECS</text>
<text x="104" y="153.1">EECLK</text>
<text x="104" y="155.6">EEDATA</text>
<text x="214.5" y="154.4">TDO</text>
<text x="214.5" y="151.8">TMS</text>
<text x="214.5" y="156.9">TDI</text>
<text x="214.5" y="159.4">TCK</text>
<text x="121.8" y="167.1">3V3</text>
<text x="185" y="175.9">3V3</text>
<text x="337.4" y="177.2">3V3</text>
<text x="459.6" y="177.2">3V3</text>
<text x="314.1" y="189.9">CFG_DQ1</text>
<text x="315.6" y="187.4">CFG_CS</text>
<text x="441.8" y="187.4">3V3</text>
<text x="473.6" y="189.9">CFG_DQ3</text>
<text x="314.1" y="197.5">CFG_DQ2</text>
<text x="427.9" y="192.5">CFG_SCK</text>
<text x="463.4" y="195">CFG_DQ0</text>
<text x="333.6" y="211.5">3V3</text>
<text x="177.7" y="231.8">TMS</text>
<text x="180.2" y="239.4">TDI</text>
<text x="140.8" y="254.7">3V3</text>
<text x="180.2" y="252.1">TDO</text>
<text x="177.7" y="259.8">TCK</text>
</g>
<g font-size="2.3" fill="#000080">
<text x="155.6" y="44.3" transform="rotate(-90 155.6 44.3)">GND</text>
<text x="182.7" y="51.5">GND</text>
<text x="158.6" y="64.2">GND</text>
<text x="175.1" y="69.3">GND</text>
<text x="195" y="71" transform="rotate(-90 195 71)">GND</text>
<text x="98.5" y="74.8" transform="rotate(-90 98.5 74.8)">GND</text>
<text x="450.7" y="73.1">LED6</text>
<text x="144.6" y="82">GND</text>
<text x="326.3" y="80.7">SW24</text>
<text x="359.3" y="78.2">GND</text>
<text x="459.6" y="83.2">GND</text>
<text x="109.1" y="85.8">GND</text>
<text x="135.3" y="91.3" transform="rotate(-90 135.3 91.3)">GND</text>
<text x="200.5" y="90.9">GND</text>
<text x="313.5" y="95.9">GND</text>
<text x="444.3" y="94.7">GND</text>
<text x="62.1" y="101">GND</text>
<text x="358" y="98.5">GND</text>
<text x="459.6" y="99.7">GND</text>
<text x="87" y="111.7" transform="rotate(-90 87 111.7)">GND</text>
<text x="123" y="108.6">GND</text>
<text x="340.2" y="112.4">C172</text>
<text x="377" y="111.2">GND</text>
<text x="432.9" y="109.9">GND</text>
<text x="208.1" y="116.3">GND</text>
<text x="335.1" y="122.6">GND</text>
<text x="458.3" y="120.1">GND</text>
<text x="101.4" y="129">GND</text>
<text x="126.8" y="126.4">GND</text>
<text x="182.7" y="148">GND</text>
<text x="55.8" y="172.1">R550</text>
<text x="422.8" y="170.9">GND</text>
<text x="98.9" y="181">GND</text>
<text x="106.5" y="183.6">GND</text>
<text x="354.2" y="201.3">GND</text>
<text x="147.2" y="258.5">GND</text>
</g>
<g font-size="1.8" fill="#000080">
<text x="156.1" y="36.2">C368</text>
<text x="168.8" y="37.5">C367</text>
<text x="157.4" y="52.8">C370</text>
<text x="170.1" y="52.8">C369</text>
<text x="189.1" y="61.6">C365</text>
<text x="364.4" y="60.4">J20</text>
<text x="364.4" y="69.3">R165</text>
<text x="379.6" y="69.3">R166</text>
<text x="426.6" y="69.3">R540</text>
<text x="109.1" y="74.3">C371</text>
<text x="119.3" y="74.3">C372</text>
<text x="129.4" y="74.3">C373</text>
<text x="156.1" y="76.9">U32</text>
<text x="190.4" y="74.3">C366</text>
<text x="436.8" y="74.3">R599</text>
<text x="75.9" y="82.9">X7</text>
<text x="91.3" y="81.8">C378</text>
<text x="318.6" y="78.2">R168</text>
<text x="354.2" y="87">R163</text>
<text x="363.1" y="89.6">R164</text>
<text x="213.2" y="93.4">R549</text>
<text x="100.2" y="103.6">C377</text>
<text x="112.9" y="104.8">C376</text>
<text x="145.9" y="102.3">R544</text>
<text x="214.5" y="103.6">C379</text>
<text x="340.2" y="102.3">R169</text>
<text x="452" y="107.4">R180</text>
<text x="463.4" y="107.4">R179</text>
<text x="100.2" y="117.5">C375</text>
<text x="112.9" y="117.5">C374</text>
<text x="65.9" y="140.4">R551</text>
<text x="78.6" y="140.4">R552</text>
<text x="91.3" y="140.4">R553</text>
<text x="81.2" y="163.2">U49</text>
<text x="172.6" y="167.1">R548</text>
<text x="182.8" y="167.1">R547</text>
<text x="192.9" y="167.1">R546</text>
<text x="111.6" y="172">C380</text>
<text x="203.1" y="168.3">R545</text>
<text x="355.5" y="181">R176</text>
<text x="365.6" y="183.6">U27</text>
<text x="429.1" y="181">C171</text>
<text x="450.7" y="181">R177</text>
<text x="339" y="187.4">R174</text>
<text x="454.5" y="187.4">R175</text>
<text x="339" y="195">R173</text>
<text x="444.4" y="192.5">R172</text>
<text x="351.7" y="205.2">R178</text>
<text x="158.6" y="229.3">R158</text>
<text x="121.8" y="236.9">J19</text>
<text x="161.2" y="236.9">R159</text>
<text x="161.2" y="249.6">R160</text>
<text x="158.6" y="257.2">R161</text>
</g>
<g font-size="1.8" fill="#00f">
<text x="156.1" y="38.8">4.7uF</text>
<text x="167.5" y="39.8">100nF</text>
<text x="157.4" y="55.3">4.7uF</text>
<text x="168.8" y="55">100nF</text>
<text x="187.8" y="63.9">100nF</text>
<text x="345.3" y="62.9">XDZ254-1-03-Z-2.5-G1</text>
<text x="426.6" y="71.8">200</text>
<text x="107.8" y="76.6">100nF</text>
<text x="118" y="76.6">100nF</text>
<text x="128.1" y="76.6">100nF</text>
<text x="189.1" y="76.6">100nF</text>
<text x="364.4" y="74.3">1k</text>
<text x="379.6" y="74.3">1k</text>
<text x="189.1" y="80.7">FT232HQ-REEL</text>
<text x="318.6" y="80.7">4.7k</text>
<text x="436.8" y="79.4">10k</text>
<text x="75.9" y="85.2">12MHz</text>
<text x="91.3" y="84.1">100nF</text>
<text x="449.5" y="85.8">XL-1608UGC-04</text>
<text x="213.2" y="95.9">10k</text>
<text x="321.2" y="92.1">TS-1002S-05026C</text>
<text x="354.2" y="92.1">1k</text>
<text x="363.1" y="94.7">1k</text>
<text x="100.2" y="106.1">4.7uF</text>
<text x="111.6" y="107.1">100nF</text>
<text x="145.9" y="107.4">12k</text>
<text x="213.2" y="105.8">100nF</text>
<text x="340.2" y="104.8">4.7k</text>
<text x="388.5" y="108.6">XC7A100T-2CSG324I</text>
<text x="452" y="109.9">100</text>
<text x="463.4" y="109.9">100</text>
<text x="111.6" y="119.8">100nF</text>
<text x="340.2" y="115">1uF</text>
<text x="100.2" y="120.1">4.7uF</text>
<text x="65.9" y="142.9">10k</text>
<text x="78.6" y="142.9">10k</text>
<text x="91.3" y="142.9">10k</text>
<text x="172.6" y="169.6">4.7k</text>
<text x="182.8" y="169.6">4.7k</text>
<text x="192.9" y="169.6">4.7k</text>
<text x="203.1" y="170.9">4.7k</text>
<text x="55.8" y="177.2">2.2k</text>
<text x="81.2" y="178.5">AT93C56N</text>
<text x="111.6" y="174.3">100nF</text>
<text x="355.5" y="183.6">4.7k</text>
<text x="429.1" y="183.6">100nF</text>
<text x="450.7" y="183.6">1.8k</text>
<text x="339" y="192.5">100</text>
<text x="444.4" y="197.5">100</text>
<text x="454.5" y="192.5">100</text>
<text x="339" y="200.1">100</text>
<text x="365.6" y="198.8">W25Q128JVSIQ</text>
<text x="351.7" y="207.7">1.8k</text>
<text x="158.6" y="234.4">100</text>
<text x="161.2" y="242">100</text>
<text x="161.2" y="254.7">100</text>
<text x="121.8" y="258.5">PZ2.54-1X6P-H25</text>
<text x="158.6" y="262.3">100</text>
</g>
<g font-size="1.8">
<text x="363.1" y="57.8">SPI Flash</text>
<text x="375.7" y="57.8">JTAG</text>
<text x="371.8" y="64.5" transform="rotate(-90 371.8 64.5)">1</text>
<text x="373" y="62.4" transform="rotate(-90 373 62.4)">1</text>
<text x="374.3" y="64.5" transform="rotate(-90 374.3 64.5)">2</text>
<text x="375.6" y="62.4" transform="rotate(-90 375.6 62.4)">2</text>
<text x="376.8" y="64.5" transform="rotate(-90 376.8 64.5)">3</text>
<text x="378.1" y="62.4" transform="rotate(-90 378.1 62.4)">3</text>
<text x="159.2" y="81.5" transform="rotate(-90 159.2 81.5)">48</text>
<text x="161.7" y="81.5" transform="rotate(-90 161.7 81.5)">47</text>
<text x="164.3" y="81.5" transform="rotate(-90 164.3 81.5)">46</text>
<text x="166.8" y="81.5" transform="rotate(-90 166.8 81.5)">45</text>
<text x="169.3" y="81.5" transform="rotate(-90 169.3 81.5)">44</text>
<text x="171.9" y="81.5" transform="rotate(-90 171.9 81.5)">43</text>
<text x="174.4" y="81.5" transform="rotate(-90 174.4 81.5)">42</text>
<text x="177" y="81.5" transform="rotate(-90 177 81.5)">41</text>
<text x="179.5" y="81.5" transform="rotate(-90 179.5 81.5)">40</text>
<text x="182" y="81.5" transform="rotate(-90 182 81.5)">39</text>
<text x="184.6" y="81.5" transform="rotate(-90 184.6 81.5)">38</text>
<text x="187.1" y="81.5" transform="rotate(-90 187.1 81.5)">37</text>
<text x="318.9" y="83.5">1</text>
<text x="327.5" y="83.5">2</text>
<text x="385.1" y="78.4">P11</text>
<text x="386.1" y="80.9">P8</text>
<text x="386.1" y="83.5">P9</text>
<text x="389.4" y="79.7">M2_0</text>
<text x="389.4" y="82.2">CFGBVS_0</text>
<text x="418.3" y="80.9">DONE_0</text>
<text x="419.9" y="83.5">TCK_0</text>
<text x="426.7" y="82.2">E10</text>
<text x="426.7" y="79.7">P10</text>
<text x="68.6" y="88.5">1</text>
<text x="70.7" y="89.8">OE/NC</text>
<text x="80.1" y="89.8">VDD</text>
<text x="85.1" y="88.5">4</text>
<text x="154" y="88.5">49</text>
<text x="157.9" y="89.6">EP</text>
<text x="159.9" y="86.7" transform="rotate(-90 159.9 86.7)">GND</text>
<text x="162.5" y="86.7" transform="rotate(-90 162.5 86.7)">GND</text>
<text x="165" y="88.4" transform="rotate(-90 165 88.4)">VCCIO</text>
<text x="167.6" y="87.6" transform="rotate(-90 167.6 87.6)">EECS</text>
<text x="170.1" y="88.6" transform="rotate(-90 170.1 88.6)">EECLK</text>
<text x="172.6" y="90" transform="rotate(-90 172.6 90)">EEDATA</text>
<text x="175.2" y="87.3" transform="rotate(-90 175.2 87.3)">TEST</text>
<text x="177.7" y="87.9" transform="rotate(-90 177.7 87.9)">AGND</text>
<text x="180.3" y="89.7" transform="rotate(-90 180.3 89.7)">VREGIN</text>
<text x="182.8" y="87.8" transform="rotate(-90 182.8 87.8)">VCCD</text>
<text x="187.9" y="87.7" transform="rotate(-90 187.9 87.7)">VCCA</text>
<text x="318.9" y="88.5">3</text>
<text x="327.5" y="88.5">4</text>
<text x="385.1" y="86">E12</text>
<text x="385.1" y="88.5">P12</text>
<text x="389.4" y="84.7">PROGRAM_B_0</text>
<text x="389.4" y="87.3">TMS_0</text>
<text x="389.4" y="89.8">M0_0</text>
<text x="415" y="86">VCCBATT_0</text>
<text x="421" y="88.5">VN_0</text>
<text x="426.7" y="89.8">K10</text>
<text x="426.7" y="87.3">K9</text>
<text x="426.7" y="84.7">E8</text>
<text x="68.6" y="93.6">2</text>
<text x="70.7" y="94.9">GND</text>
<text x="80.1" y="94.9">OUT</text>
<text x="85.1" y="93.6">3</text>
<text x="154.9" y="93.6">1</text>
<text x="157" y="94.9">XCSI</text>
<text x="185.3" y="91.8" transform="rotate(-90 185.3 91.8)">VCCCORE</text>
<text x="186.6" y="94.9">GND</text>
<text x="191.8" y="93.6">36</text>
<text x="385.1" y="91.1">P13</text>
<text x="386.1" y="93.6">P7</text>
<text x="389.4" y="92.4">M1_0</text>
<text x="389.4" y="94.9">INIT_B_0</text>
<text x="415.6" y="93.6">GNDADC_0</text>
<text x="417.4" y="91.1">VREFP_0</text>
<text x="426.7" y="94.9">H10</text>
<text x="426.7" y="92.4">H9</text>
<text x="154.9" y="96.2">2</text>
<text x="154.9" y="98.7">3</text>
<text x="154.9" y="101.2">4</text>
<text x="157" y="97.4">XCSO</text>
<text x="157" y="100">VPHY</text>
<text x="183.5" y="100">#RESET</text>
<text x="186.6" y="97.4">GND</text>
<text x="191.8" y="101.2">33</text>
<text x="191.8" y="98.7">34</text>
<text x="191.8" y="96.2">35</text>
<text x="385.1" y="96.2">E11</text>
<text x="385.1" y="98.7">E13</text>
<text x="386.3" y="101.2">L9</text>
<text x="389.4" y="97.4">TDI_0</text>
<text x="389.4" y="100">TDO_0</text>
<text x="415.8" y="96.2">VCCADC_0</text>
<text x="418.7" y="101.2">CCLK_0</text>
<text x="419.8" y="98.7">DXP_0</text>
<text x="426.7" y="100">E9</text>
<text x="426.7" y="97.4">L10</text>
<text x="154.9" y="103.8">5</text>
<text x="154.9" y="106.3">6</text>
<text x="157" y="102.5">AGND</text>
<text x="157" y="105.1">REF</text>
<text x="157" y="107.6">DM</text>
<text x="183.3" y="107.6">ACBUS7</text>
<text x="183.3" y="105.1">ACBUS8</text>
<text x="183.3" y="102.5">ACBUS9</text>
<text x="191.8" y="106.3">31</text>
<text x="191.8" y="103.8">32</text>
<text x="386.4" y="103.8">J9</text>
<text x="389.4" y="102.5">DXN_0</text>
<text x="389.4" y="105.1">VREFN_0</text>
<text x="421.1" y="103.8">VP_0</text>
<text x="426.7" y="102.5">J10</text>
<text x="154.9" y="108.9">7</text>
<text x="154.9" y="111.4">8</text>
<text x="154.9" y="113.9">9</text>
<text x="157" y="110.1">DP</text>
<text x="157" y="112.7">VPLL</text>
<text x="183.3" y="112.7">ACBUS5</text>
<text x="183.3" y="110.1">ACBUS6</text>
<text x="191.8" y="113.9">28</text>
<text x="191.8" y="111.4">29</text>
<text x="191.8" y="108.9">30</text>
<text x="153.9" y="116.5">10</text>
<text x="153.9" y="119">11</text>
<text x="157" y="115.2">AGND</text>
<text x="157" y="117.8">GND</text>
<text x="183.3" y="117.8">ACBUS3</text>
<text x="183.3" y="115.2">ACBUS4</text>
<text x="191.8" y="119">26</text>
<text x="191.8" y="116.5">27</text>
<text x="153.9" y="121.6">12</text>
<text x="157" y="120.3">GND</text>
<text x="157" y="122.8">VCCIO</text>
<text x="183.3" y="122.8">ACBUS1</text>
<text x="183.3" y="120.3">ACBUS2</text>
<text x="191.8" y="121.6">25</text>
<text x="159.2" y="136.9" transform="rotate(-90 159.2 136.9)">13</text>
<text x="160.2" y="134.2" transform="rotate(-90 160.2 134.2)">ADBUS0</text>
<text x="161.7" y="136.9" transform="rotate(-90 161.7 136.9)">14</text>
<text x="162.7" y="134.2" transform="rotate(-90 162.7 134.2)">ADBUS1</text>
<text x="164.3" y="136.9" transform="rotate(-90 164.3 136.9)">15</text>
<text x="165.3" y="134.2" transform="rotate(-90 165.3 134.2)">ADBUS2</text>
<text x="166.8" y="136.9" transform="rotate(-90 166.8 136.9)">16</text>
<text x="167.8" y="134.2" transform="rotate(-90 167.8 134.2)">ADBUS3</text>
<text x="169.3" y="136.9" transform="rotate(-90 169.3 136.9)">17</text>
<text x="170.4" y="134.2" transform="rotate(-90 170.4 134.2)">ADBUS4</text>
<text x="171.9" y="136.9" transform="rotate(-90 171.9 136.9)">18</text>
<text x="172.9" y="134.2" transform="rotate(-90 172.9 134.2)">ADBUS5</text>
<text x="174.4" y="136.9" transform="rotate(-90 174.4 136.9)">19</text>
<text x="175.4" y="134.2" transform="rotate(-90 175.4 134.2)">ADBUS6</text>
<text x="177" y="136.9" transform="rotate(-90 177 136.9)">20</text>
<text x="178" y="134.2" transform="rotate(-90 178 134.2)">ADBUS7</text>
<text x="179.5" y="136.9" transform="rotate(-90 179.5 136.9)">21</text>
<text x="180.5" y="134.2" transform="rotate(-90 180.5 134.2)">ACBUS0</text>
<text x="182" y="136.9" transform="rotate(-90 182 136.9)">22</text>
<text x="183.1" y="134.2" transform="rotate(-90 183.1 134.2)">GND</text>
<text x="184.6" y="136.9" transform="rotate(-90 184.6 136.9)">23</text>
<text x="185.6" y="134.2" transform="rotate(-90 185.6 134.2)">GND</text>
<text x="187.1" y="136.9" transform="rotate(-90 187.1 136.9)">24</text>
<text x="188.1" y="134.2" transform="rotate(-90 188.1 134.2)">VCCIO</text>
<text x="80" y="166">1</text>
<text x="82.1" y="167.3">CS</text>
<text x="89" y="167.3">VCC</text>
<text x="94" y="166">8</text>
<text x="80" y="168.6">2</text>
<text x="80" y="171.1">3</text>
<text x="80" y="173.6">4</text>
<text x="82.1" y="169.8">SK</text>
<text x="82.1" y="172.4">DI</text>
<text x="88.7" y="172.4">ORG</text>
<text x="90.2" y="169.8">NC</text>
<text x="94" y="173.6">5</text>
<text x="94" y="171.1">6</text>
<text x="94" y="168.6">7</text>
<text x="82.1" y="174.9">DO</text>
<text x="88.8" y="174.9">GND</text>
<text x="364.5" y="186.3">1</text>
<text x="364.5" y="188.9">2</text>
<text x="364.5" y="191.4">3</text>
<text x="366.6" y="187.6">CS#</text>
<text x="366.6" y="190.1">DO(IO1)</text>
<text x="393.9" y="190.1">HOLD#orRESET#(IO3)</text>
<text x="409.1" y="187.6">VCC</text>
<text x="414" y="191.4">6</text>
<text x="414" y="188.9">7</text>
<text x="414" y="186.3">8</text>
<text x="364.5" y="194">4</text>
<text x="366.6" y="192.7">WP#(IO2)</text>
<text x="366.6" y="195.2">GND</text>
<text x="407" y="195.2">DI(IO0)</text>
<text x="409.4" y="192.7">CLK</text>
<text x="414" y="194">5</text>
<text x="124.9" y="244.8">5</text>
<text x="124.9" y="242.2">6</text>
<text x="127" y="243.5">5</text>
<text x="127" y="240.9">6</text>
<text x="124.9" y="249.8">3</text>
<text x="124.9" y="247.3">4</text>
<text x="127" y="251.1">2</text>
<text x="127" y="248.6">3</text>
<text x="127" y="246">4</text>
<text x="124.9" y="254.9">1</text>
<text x="124.9" y="252.4">2</text>
<text x="127" y="253.6">1</text>
</g>
<text font-size="1.6" fill="#000080" x="388.5" y="75.6">U33.1</text>
</svg>
